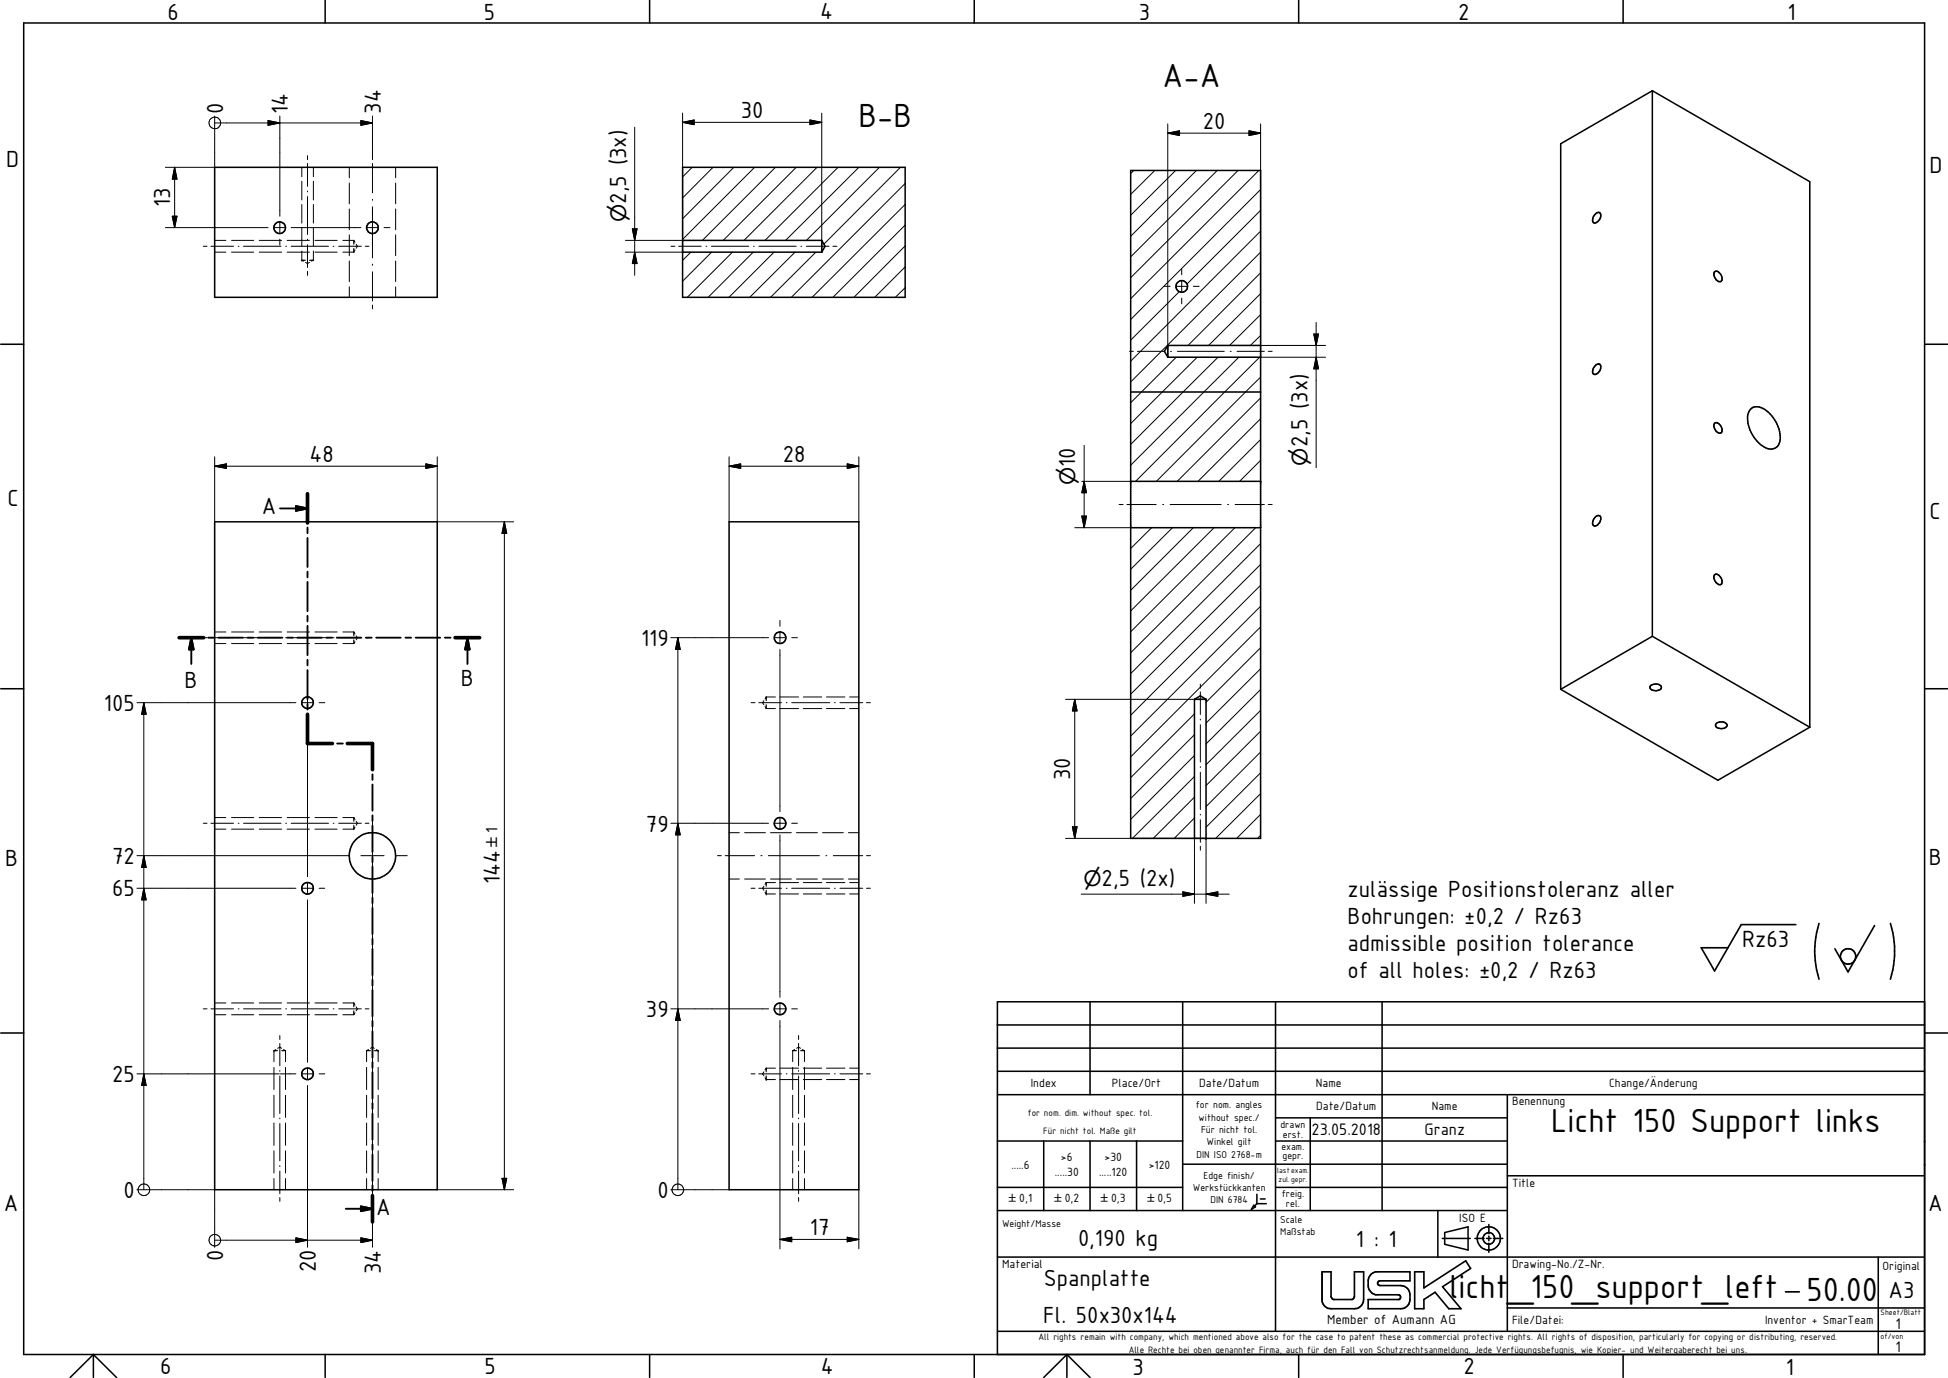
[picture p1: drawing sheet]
<svg xmlns="http://www.w3.org/2000/svg" width="420mm" height="297mm" viewBox="0 0 420 297" stroke-linecap="round" stroke-linejoin="round" font-family="sans-serif">
<g fill="none" stroke="#000" stroke-width=".22">
<path d="M37.7 36.1l.5 2.5h-1zM37.7 36.1v13M46.3 25v11.1h-10.6M46.3 26.5h34M57.8 26l2.6 .5-2.6 .5zM60.4 25v21.6M65.1 36.1v2M65.1 39.1v4M66.3 33.6v.8M66.3 35.2v5M67.6 36.1v2M67.6 39.1v4"/>
<path d="M75.3 36.1v2.2M75.3 39.5v4.4M77.8 26l2.5 .5-2.5 .5zM80.3 25v9.4M80.3 35.2v6.4M85.3 36.1v2.2M85.3 39.5v4.4M136.9 27.4v32M147.2 26.4l2.5-.5v1zM147.2 24.4v27.4h-12.3M147.2 26.4h30M149.3 36.1l-2.1 2"/>
<path d="M153.8 36.1l-6.6 6.6M158.3 36.1l-11.1 11.1M162.8 36.1l-15.6 15.5M167.2 36.1l-15.7 15.7M171.7 36.1l-15.7 15.7M174.7 25.9l2.5 .5-2.5 .5zM176.2 36.1l-15.7 15.7M177.2 24.4v27.4M180.8 36.1l-15.8 15.7M185.2 36.1l-15.8 15.7M189.7 36.1l-15.8 15.7M194.2 36.1l-16.5 16.5"/>
<path d="M195.2 39.5l-24.5 24.6M244.5 36.7l-.6 .7M249.1 36.7l-5.2 5.2M251.9 28.7l2.5-.5v1zM251.9 28.7h20M251.9 26.7v34.9M253.6 36.7l-9.7 9.7M258.1 36.7l-14.2 14.2M262.5 36.7l-18.6 18.7M267 36.7l-23.1 23.2M269.4 28.2l2.5 .5-2.5 .5zM271.5 36.7l-27.6 27.7"/>
<path d="M271.9 26.7v47.8h14M35.7 49.1h22.1M37.2 46.6h1l-.5 2.5zM43.8 53.1h.9M45.5 53.1h4.9M46.3 51.8h2.4M46.3 54.4h2.4M49.9 51.8h4.8M49.9 54.4h4.8M51.4 53.1h.2M52.5 53.1h8.1M55.9 51.8h4.8"/>
<path d="M55.9 54.4h4.8M59.1 49.1h2.5M60.4 47.8v2.5M60.4 51.6v1.2M61.6 53.1h.2M61.9 51.8h4.8M61.9 54.4h4.8M62.8 53.1h8.1M62.8 49.1h3.4M65.1 56.1h.1M65.1 56.1h.8M65.1 56.1l.4 .2"/>
<path d="M65.1 44.1v4M65.1 49.1v4M65.1 54.1v2M65.9 56.6l.4 .2 .4-.2M66.3 41.2v.2M66.3 42.4v8.1M66.3 51.6v.1M66.3 52.7v5M66.3 58.5v.9M66.5 49.1h11.3M66.7 56.1h.9M67.6 56.1l-.4 .2"/>
<path d="M67.6 44.1v4M67.6 49.1v4M67.6 54.1v2M67.9 51.8h4.8M67.9 54.4h4.8M71.9 53.1h.1M73.1 53.1h4.8M73.9 51.8h2.4M73.9 54.4h2.4M75.3 45v4.5M75.3 50.6v4.5M75.3 56.3v4.4"/>
<path d="M76.3 51.8v.9M76.3 53.5v.9M76.3 51.8l.3 .4M76.6 53.9l-.3 .5M76.8 52.7l.3 .4-.3 .4M78.8 53.1h.8M79.1 49.1h2.5M80.3 43v.2M80.3 44.6v11M80.3 56.9v.3M80.3 58.6v6.3M82.8 49.1h1.3"/>
<path d="M85.3 45v4.5M85.3 50.6v4.5M85.3 56.3v4.4M134.9 54.4h12.3M136.4 49.3h1l-.5 2.5zM136.9 54.4l.5 2.4h-1zM144.7 53.1h.9M146.4 53.1h4.8M149 54.4l-1.8 1.7M152.3 53.1h.1M153.4 53.1h8.1M153.5 54.4l-6.3 6.2"/>
<path d="M158 54.4l-9.8 9.7M162.5 54.4l-9.8 9.7M162.5 53.1h.2M163.7 53.1h8M167 54.4l-9.8 9.7M171.5 54.4l-9.8 9.7M172.8 53.1h.1M173.9 53.1h4.9M176 54.4l-9.8 9.7M179.7 53.1h.8M195.2 57.5l-6.5 6.6M195.2 53l-11 11.1"/>
<path d="M195.2 48.5l-15.5 15.6M195.2 44.1l-20 20M254.9 58v1.2M271.9 58.8l-15.7 15.7M271.9 54.4l-28 27.9M271.9 49.8l-28 28.1M271.9 45.3l-15.9 15.9M271.9 40.9l-28 28M75.3 61.8v2.3M80.3 65.7v.9M85.3 61.8v2.3M195.2 62l-2.1 2.1"/>
<path d="M243.6 75.7h.9M245.3 75.7h5.9M251.2 61.7h1.2M251.9 61.8v12.7M252.5 75.7h.2M253.6 61.7h2.5M253.7 77l-9.8 9.8M253.9 75.7h10.2M254.4 62.9l-10.5 10.4M254.9 60.5v2.5M254.9 64.3v1.2M257.4 61.7h1.2"/>
<path d="M258.2 77l-14.3 14.3M262.7 77l-18.8 18.8M265.3 75.7h.2M266.8 75.7h5.9M267.2 77l-23.3 23.3M271.7 77l-26.8 26.8M271.9 72.3l-2.2 2.2M271.9 67.8l-6.7 6.7M271.9 63.3l-11.2 11.2M271.9 77h14M273.5 75.7h.9M283.4 72h1l-.5 2.5z"/>
<path d="M283.9 77l.5 2.5h-1zM283.9 69.5v31.3M46.3 98.5v14M91.9 100l2.4 .5-2.4 .5zM94.3 98.5v14h16.5M157.3 98.5v14M182.7 100l2.5 .5-2.5 .5zM185.2 98.5v14M233.8 96v17.7M271.9 81.3l-22.5 22.5M271.9 99.2l-4.5 4.6M271.9 94.7l-9 9.1"/>
<path d="M271.9 90.3l-13.5 13.5M271.9 85.8l-18 18M46.3 100.5l2.5-.5v1zM46.3 100.5h48M108.8 112.5l.5 2.5h-1zM108.8 112.5v144M157.3 100.5l2.5-.5v1zM157.3 100.5h27.9M231.8 113.7h12.1M233.3 111.3h1l-.5 2.4zM233.3 103.8h10.6M233.8 103.8l.5 2.4h-1z"/>
<path d="M241.4 108.8h.8M243.1 108.8h6.3M248.4 113.7l-4.5 4.5M250.8 108.8h.2M252.4 108.8h11M252.9 113.7l-9 9M257.4 113.7l-13.5 13.6M261.9 113.7l-18 18M264.8 108.8h.2M266.3 113.7l-22.4 22.5M266.4 108.8h6.3M270.8 113.7l-26.9 27"/>
<path d="M271.9 117.2l-28 28M271.9 103.7v.1M273.5 108.8h.9M43.8 137.5h.9M45.5 137.5h4.9M46.3 136.2h2.4M46.3 138.7h2.4M49.9 136.2h4.8M49.9 138.7h4.8M51.4 137.5h.2M52.5 137.5h8.1M55.9 136.2h4.8"/>
<path d="M55.9 138.7h4.8M61.6 137.5h.2M61.9 136.2h4.8M61.9 138.7h4.8M62.8 137.5h8.1M67.9 136.2h4.8M67.9 138.7h4.8M71.9 137.5h.1M73.1 137.5h4.8M73.9 136.2h2.4M73.9 138.7h2.4M76.3 136.2v.9"/>
<path d="M76.3 137.9v.8M76.3 136.2l.3 .5M76.6 138.3l-.3 .4M76.8 137.1l.3 .4-.3 .4M78.8 137.5h.8M144.7 137.5h21.1M146.2 137.5l.5 2.5h-1zM146.2 137.5v119M167 137.5h2.5M168.2 133.7v1.3M168.2 136.2v2.5M168.2 140v11.4"/>
<path d="M170.8 137.5h1.2M271.9 139.6l-11.8 11.8M271.9 135.1l-28 28.1M271.9 130.7l-28 28M271.9 126.2l-28 28M271.9 121.7l-28 27.9M29.5 151.5h34.3M31 151.5l.5 2.5h-.9zM31 151.5v105M65.1 151.5h2.5M66.3 147.7v1.3M66.3 150.2v2.5"/>
<path d="M66.3 154v23.4M68.8 151.5h1.3M162 151.5h.8M163.6 151.5h5M164.7 151l-.2 .5 .2 .4M165 152.3l.3 .4M165.3 150.2h.1M165.3 150.2v.8M165.3 151.9v.8M165.3 150.2l-.3 .5M165.3 152.7h1.9M165.3 150.2h1.9"/>
<path d="M168.2 152.7h4M168.2 150.2h4M168.2 151.6v23.4M169.6 151.5h.1M170.8 151.5h8.2M173.3 152.7h3.9M173.3 150.2h3.9M178.3 152.7h3.9M178.3 150.2h3.9M180 151.5h.2M181.2 151.5h4.9M183.2 152.7h2"/>
<path d="M183.2 150.2h2M186.9 151.5h.8M229.8 150.7h27.8M231.8 150.7l.5 2.5h-1zM231.8 150.7v30M257.6 158.4l-13.7 13.7M257.6 153.9l-13.7 13.7M258.9 147.5v.8M258.9 149.1v4.9M258.9 155v.2M258.9 156.2v8.1M271.9 157.6l-11.8 11.7"/>
<path d="M271.9 153.1l-11.8 11.7M271.9 148.6l-11.8 11.8M271.9 144.1l-11.8 11.8M43.8 177.5h.9M45.5 177.5h4.9M46.3 176.2h2.4M46.3 178.7h2.4M49.9 176.2h4.8M49.9 178.7h4.8M51.4 177.5h.2M52.5 177.5h8.1M55.9 176.2h4.8"/>
<path d="M55.9 178.7h4.8M61.6 177.5h.2M61.9 176.2h4.8M61.9 178.7h4.8M62.8 177.5h8.1M66.3 177.6v11.4M67.9 176.2h4.8M67.9 178.7h4.8M71.9 177.5h.1M73.1 177.5h4.8M73.9 176.2h2.4M73.9 178.7h2.4"/>
<path d="M76.3 176.2v.8M76.3 177.9v.8M76.3 176.2l.3 .5M76.6 178.3l-.3 .4M76.8 177l.3 .5-.3 .4M78.8 177.5h.8M80.3 177v2.5M144.7 177.5h21.1M146.2 177.5l.5 2.5h-1zM157.3 179.5h2.2M160.6 179.5h4.5M166.2 179.5h4.5"/>
<path d="M167 177.5h2.5M168.2 176.2v2.5M168.2 180v4.4M170.8 177.5h1.2M171.8 179.5h4.5M177.4 179.5h4.5M183 179.5h2.2M231.3 178.2h1l-.5 2.5zM257.6 176.3l-4.3 4.4M257.6 171.8l-8.9 8.9M257.6 167.4l-13.3 13.3M257.6 162.9l-13.7 13.7"/>
<path d="M258.9 165.3v.1M258.9 166.5v8M258.9 175.5v.2M258.9 176.7v4.9M271.9 175.6l-5.2 5.1M271.9 171.1l-9.7 9.6M271.9 166.6l-11.8 11.7M271.9 162.1l-11.8 11.8M29.5 191.5h34.3M29.5 184.4h45.8M31 191.5l.5 2.5h-.9zM31 184.4l.5 2.6h-.9z"/>
<path d="M65.1 191.5h2.5M66.3 190.2v2.5M66.3 194v23.4M68.8 191.5h1.3M77.8 184.4h5M80.3 182v5M80.3 189.5v79.4M85.3 184.4h2.5M154.8 184.4h.8M156.4 184.4h6.4M157.3 189.5h2.2M160.6 189.5h4.5"/>
<path d="M162 191.5h.8M163.6 191.5h5M164.1 184.4h.3M164.7 191.1l-.2 .4 .2 .4M165 192.3l.3 .4M165.3 192.7h.1M165.3 190.2h.1M165.3 190.2v.9M165.3 191.9v.8M165.3 190.2l-.3 .4M165.3 192.7h1.9M165.3 190.2h1.9"/>
<path d="M165.7 184.4h11M166.2 189.5h4.5M168.2 192.7h4M168.2 190.2h4M168.2 184.6v6.8M168.2 191.6v23.4M169.6 191.5h.1M170.8 191.5h8.2M171.8 189.5h4.5M173.3 192.7h3.9M173.3 190.2h3.9M177.4 189.5h4.5"/>
<path d="M178.1 184.4h.2M178.3 192.7h3.9M178.3 190.2h3.9M179.7 184.4h6.4M180 191.5h.2M181.2 191.5h4.9M183 189.5h2.2M183.2 192.7h2M183.2 190.2h2M186.9 191.5h.8M186.9 184.4h.8M229.8 180.7h27.8v14"/>
<path d="M233.2 192.7h31.9M255.1 192.2l2.5 .5-2.5 .5zM258.9 182.4v.9M260.1 192.7l2.6-.5v1zM260.1 180.7v14M271.9 180l-.7 .7M43.8 217.5h.9M45.5 217.5h4.9M46.3 216.2h2.4M46.3 218.7h2.4M49.9 216.2h4.8M49.9 218.7h4.8"/>
<path d="M51.4 217.5h.2M52.5 217.5h8.1M55.9 216.2h4.8M55.9 218.7h4.8M61.6 217.5h.2M61.9 216.2h4.8M61.9 218.7h4.8M62.8 217.5h8.1M66.3 217.6v11.4M67.9 216.2h4.8M67.9 218.7h4.8M71.9 217.5h.1"/>
<path d="M73.1 217.5h4.8M73.9 216.2h2.4M73.9 218.7h2.4M76.3 216.2v.8M76.3 217.9v.8M76.3 216.2l.3 .5M76.6 218.3l-.3 .4M76.8 217l.3 .5-.3 .4M78.8 217.5h.8M144.7 217.5h21.1M146.2 217.5l.5 2.5h-1zM167 217.5h2.5"/>
<path d="M168.2 216.2v2.5M168.2 220v11.4M170.8 217.5h1.2M29.5 231.5h30.7M31 231.5l.5 2.5h-.9zM59.1 226.5h.1M59.1 226.5h.8M59.1 226.5v2.4M59.1 230.1v4.8M59.1 236.1v4.8M59.5 226.2l-.4 .3M59.9 226l.5-.3 .3 .3"/>
<path d="M60.4 223.2v.9M60.4 224.9v4.8M60.4 230.8v.1M60.4 231.9v8.1M60.4 231.5h3.4M60.7 226.5h.9M61.2 226.2l.4 .3M61.6 226.5v2.4M61.6 230.1v4.8M61.6 236.1v4.8M65.1 231.5h2.5M66.3 230.3v2.4"/>
<path d="M66.3 234v34.9M68.8 231.5h1.3M79.1 226.5h.8M79.1 226.5v2.4M79.1 230.1v4.8M79.1 236.1v4.8M79.5 226.2l-.4 .3M79.9 226l.4-.3 .4 .3M80.7 226.5h.9M81.2 226.2l.4 .3M81.6 226.5h.1M81.6 226.5v2.4"/>
<path d="M81.6 230.1v4.8M81.6 236.1v4.8M162 231.5h.8M163.6 231.5h5M164.7 231.1l-.2 .4 .2 .4M165 232.3l.3 .4M165.3 232.7h.1M165.3 230.3h.1M165.3 230.3v.8M165.3 231.9v.8M165.3 230.3l-.3 .3M165.3 232.7h1.9"/>
<path d="M165.3 230.3h1.9M168.2 232.7h4M168.2 230.3h4M168.2 231.6v37.6M169.6 231.5h.1M170.8 231.5h8.2M171 226.5h.8M171 226.5v2.4M171 230.1v4.8M171 236.1v4.8M171.4 226.2l-.4 .3M171.8 226l.4-.3 .5 .3"/>
<path d="M172.2 223.2v.9M172.2 224.9v4.8M172.2 230.8v.1M172.2 231.9v8.1M172.7 226.5h.8M173 226.2l.5 .3M173.3 232.7h3.9M173.3 230.3h3.9M173.5 226.5v2.4M173.5 230.1v4.8M173.5 236.1v4.8M178.3 232.7h3.9"/>
<path d="M178.3 230.3h3.9M180 231.5h.2M181.2 231.5h4.9M183.2 232.7h2M183.2 230.3h2M186.9 231.5h.8M29.5 256.5h16.8v12.4M59.1 242.1v4.8M59.1 248.1v4.8M59.1 254v2.5M60.4 241v.2M60.4 242.2v8"/>
<path d="M60.4 251.2v.3M60.4 252.4v4.9M60.4 258.1v.9M61.6 242.1v4.8M61.6 248.1v4.8M61.6 254v2.5M79.1 242.1v4.8M79.1 248.1v4.8M79.1 254v2.5M81.6 242.1v4.8M81.6 248.1v4.8M81.6 254v2.5"/>
<path d="M94.3 256.5h16.5M108.3 254h1l-.5 2.5zM144.7 256.5h12.6M171 242.1v4.8M171 248.1v4.8M171 254v2.5M172.2 241v.2M172.2 242.2v8M172.2 251.2v.3M172.2 252.4v4.9M172.2 258.1v.9M173.5 242.1v4.8"/>
<path d="M173.5 248.1v4.8M173.5 254v2.5M185.2 256.5v12.7M46.3 267.3h34M63.8 266.8l2.5 .5-2.5 .5zM77.8 266.8l2.5 .5-2.5 .5zM168.2 267.2l2.6-.5v1zM168.2 267.2h17M182.7 266.7l2.5 .5-2.5 .5z"/>
<circle cx="46.3" cy="26.5" r="1.25"/>
<circle cx="31" cy="256.5" r="1.25"/>
<circle cx="146.2" cy="256.5" r="1.26"/>
<circle cx="46.3" cy="267.3" r="1.24"/>
</g>
<g fill="none" stroke="#000" stroke-width=".33">
<path d="M70.1 0v5M140.1 0v5M210.1 0v5M280.1 0v5M350.1 0v5M5.1 5h410v287h-410zM356.4 19.6l33.9 19.6v117.6M356.4 19.6l-19.8 11.4v117.6M356.4 19.6v117.6M46.3 36.1h48v28h-48zM147.2 36.1h48v28h-48zM243.9 36.7h28v144h-28z"/>
<path d="M147.2 51.8h30M147.2 54.4h30M177.2 51.8l.8 1.3-.8 1.3M177.2 51.8v2.6M343.9 46.3a.84 .84 0 0 1 1.2-.4 1.49 1.49 0 0 1-1.4 2.1 1.43 1.43 0 0 1 .2-1.7zM369.8 58.6l.1-.1a1.48 1.48 0 0 1 1.4 2.1 1.39 1.39 0 0 1-1.4-.5 1.39 1.39 0 0 1-.1-1.5zM.2 74.2h4.9M251.9 77h20M251.9 74.5l-.7 1.2 .7 1.3M251.9 74.5h20M251.9 74.5v2.5M344.1 78.8l.4-.3h.5a1.4 1.4 0 0 1 0 1.5 1.4 1.4 0 0 1-1.3 .6 1.47 1.47 0 0 1 .4-1.8z"/>
<path d="M415.1 74.2h5M243.9 84.5h28M369.8 91.2a1.17 1.17 0 0 1 1.6 1.1v.7a.78 .78 0 0 1-.8 .3 .78 .78 0 0 1-.6-.5l-.4-1zM377.6 88.2a2.31 2.31 0 0 1 3 .1 7.4 7.4 0 0 1 3.3 6.9 2.1 2.1 0 0 1-3.5 1.1 7.1 7.1 0 0 1-3.3-7.2zM46.3 112.5h48v144h-48zM157.3 112.5h27.9v144h-27.9zM243.9 113.7h28M243.9 103.8h28M344.1 111.4a.62 .62 0 0 1 .6-.3 .62 .62 0 0 1 .6 .4 1.36 1.36 0 0 1-1.6 1.8l-.2-.5 .1-.4zM356.4 137.2l33.9 19.6M356.4 137.2l-19.8 11.4M369.8 123.9l.1-.1a1.47 1.47 0 0 1 1.4 2.1 1.42 1.42 0 0 1-1.7-1.4z"/>
<path d="M.2 148.5h4.9M257.6 150.7v30M257.6 150.7l1.3-.7 1.2 .7M257.6 150.7h2.5M260.1 150.7v30M336.6 148.6l33.9 19.6 19.8-11.4M356.1 147.7a1.39 1.39 0 0 1 2.2 .6 1.52 1.52 0 0 1-2.4 0v-.3zM370.2 156a1.49 1.49 0 0 1 2.3 .4 1.57 1.57 0 0 1-2.5 .1zM415.1 148.5h5M235.1 215.9v20.1M255.1 215.9v45M275.1 215.9v71.1"/>
<path d="M298.1 215.9v45M415.1 215.9h-200v76.1M.2 222.7h4.9M215.1 220.9h200M215.1 225.9h200M215.1 230.9h200M215.1 236h200M325.1 236v51M415.1 222.7h5M215.1 246h40M215.1 255.9h40M225.1 246v14.9"/>
<path d="M235.1 246v14.9M245.1 246v14.9M255.1 251h70M270.4 259.8l.4 .3-.9 .6zM271.1 259.5h2M271.1 257.4v2.1M271.1 259.5l-.5 .5M271.9 258.4h1M275.1 246h50M275.1 241h50M275.1 255.9h50M282.6 241v19.9"/>
<path d="M325.1 253.4h90M215.1 271h200M215.1 260.9h110M310.1 260.9v10.1M311.1 267h6M311.6 265.7l5-1.2v5l-5-1.3zM318.1 267h2M320.6 267h1M321.1 263.9v2M321.1 266.4v1.1M321.1 268v2M322.1 267h2"/>
<path d="M405.1 271v21M20.1 292l5 4.9M20.1 292l-5 4.9M20.1 292v4.9M70.1 292v4.9M140.1 292v4.9M210.1 292v4.9M215.1 287h200M230.1 292l5 4.9M230.1 292l-5 4.9M230.1 292v4.9M280.1 292v4.9"/>
<path d="M325.1 281.9h90M350.1 292v4.9"/>
<circle cx="60.3" cy="49.1" r="1.25"/>
<circle cx="80.4" cy="49.1" r="1.25"/>
<circle cx="254.9" cy="61.7" r="1.25"/>
<circle cx="168.2" cy="137.5" r="1.26"/>
<circle cx="66.3" cy="151.5" r="1.24"/>
<circle cx="168.2" cy="177.5" r="1.25"/>
<circle cx="66.3" cy="191.5" r="1.24"/>
<circle cx="80.3" cy="184.5" r="5"/>
<circle cx="168.3" cy="217.5" r="1.25"/>
<circle cx="66.3" cy="231.5" r="1.26"/>
<circle cx="321.1" cy="267" r="2.5"/>
<circle cx="321.1" cy="266.9" r="1.25"/>
</g>
<g fill="#000">
<circle cx="243.9" cy="103.8" r=".16"/>
<circle cx="271.9" cy="103.8" r=".16"/>
<circle cx="260.1" cy="150.7" r=".16"/>
<circle cx="260.1" cy="180.7" r=".16"/>
<circle cx="325.1" cy="255.9" r=".16"/>
<circle cx="415.1" cy="251" r=".18"/>
<circle cx="415.1" cy="246" r=".18"/>
</g>
<g fill="none" stroke="#000" stroke-width=".41">
<path d="M60.4 109.6h5.9M63.8 109.1l2.5 .5-2.5 .5zM66.3 106.4v6.3M66.3 113.7v1.2M66.3 116v6.2M38.6 137.5h5.3M41.3 137.5l.5 2.5h-1zM41.3 137.5v5.6M44.9 137.5h1.2M47.1 137.5h5.3M53.4 137.5h1.2M55.6 137.5h5.3"/>
<path d="M61.9 137.5h1.2M64.1 137.5h5.3M66.3 123.2v1.3M66.3 125.4v6.3M66.3 132.8v1.1M66.3 134.9v6.3M70.4 137.5h1.3M72.6 137.5h5.3M78.9 137.5h1.3M81.1 137.5h5.3M87.4 137.5h1.3M89.7 137.5h5.2"/>
<path d="M96 137.5h1.2M98.2 137.5h5.3M100.8 137.5l.5 2.5h-1zM100.8 137.5v5.6M66.3 154v6.3h5.4M66.3 142.2v1.2M66.3 144.4v6.3M66.3 151.8v1.2M72.7 160.3h1.2M74.9 160.3h5.4v5.6M80.3 166.9v1.2M80.3 169.1v5.7"/>
<path d="M80.3 175.8v1.2M80.3 178v5.6M80.3 184.7v1.1M80.3 186.8v5.7M80.3 193.5v1.2M80.3 195.7v5.6M80.3 202.4v1.2M80.3 204.6v5.6M80.3 211.2v1.2M80.3 213.4v5.7M80.3 220.1v1.2M80.3 222.3v5.7"/>
<path d="M80.3 228.9v1.3M80.3 231.1v5.7M80.3 237.8v1.2M80.3 240v5.7M80.3 246.7v1.2M80.3 248.9v5.7M80.3 255.5v1.2M80.3 257.7v5.7M74.6 260.6h5.7M77.8 260.1l2.5 .5-2.5 .5zM285.1 274.2v5.9"/>
</g>
<g fill="none" stroke="#000" stroke-width=".35">
<path d="M387.3 199.3h-11.7l-5.8 10-2.9-5h5.8M392.3 199.1a19.9 19.9 0 0 0 0 12M404.3 199.5l-5.7 10-2.8-5M407.7 199.1a20.2 20.2 0 0 1 0 12M285.1 274.2h2v5.3l.5 .6 4.2-.1 .3-.5v-5.3h2v5.9a2 2 0 0 1-2 2h-5a1.94 1.94 0 0 1-2-2M295.8 274.6l.9-.4h7.4v1.9h-6.5a.51 .51 0 0 0-.5 .5 .51 .51 0 0 0 .5 .5h4.5a2 2 0 0 1 2 2v1a2 2 0 0 1-2 2h-7v-2h6.7a.53 .53 0 0 0 .3-.6 .53 .53 0 0 0-.5-.4h-4.9a2.47 2.47 0 0 1-1.6-3.3l.1-.4zM305.1 274.2h2v3.4l9-5.8 1.1 1.6-6.1 4 4 4.7h-2.6l-3-3.5-2.4 1.5v2h-2zM385.1 278.5h3"/>
<circle cx="398.6" cy="206.2" r="1.66"/>
</g>
<path d="M66.3 106.4v6.3M38.6 137.5h5.3M98.2 137.5h5.3M66.3 154v6.3h5.4M74.9 160.3h5.4v5.6M80.3 257.7v5.7" fill="none" stroke="#000" stroke-width=".78"/>
<g fill="#000">
<path d="M37.7 36.1l.5 2.5h-1zM57.8 26l2.6 .5-2.6 .5zM77.8 26l2.5 .5-2.5 .5zM147.2 26.4l2.5-.5v1zM174.7 25.9l2.5 .5-2.5 .5zM251.9 28.7l2.5-.5v1zM269.4 28.2l2.5 .5-2.5 .5zM37.2 46.6h1l-.5 2.5zM136.4 49.3h1l-.5 2.5zM136.9 54.4l.5 2.4h-1zM283.4 72h1l-.5 2.5zM283.9 77l.5 2.5h-1z"/>
<path d="M46.3 100.5l2.5-.5v1zM157.3 100.5l2.5-.5v1zM63.8 109.1l2.5 .5-2.5 .5zM91.9 100l2.4 .5-2.4 .5zM108.8 112.5l.5 2.5h-1zM182.7 100l2.5 .5-2.5 .5zM233.3 111.3h1l-.5 2.4zM233.8 103.8l.5 2.4h-1zM41.3 137.5l.5 2.5h-1zM100.8 137.5l.5 2.5h-1zM146.2 137.5l.5 2.5h-1zM31 151.5l.5 2.5h-.9z"/>
<path d="M231.8 150.7l.5 2.5h-1zM146.2 177.5l.5 2.5h-1zM231.3 178.2h1l-.5 2.5zM31 191.5l.5 2.5h-.9zM31 184.4l.5 2.6h-.9zM255.1 192.2l2.5 .5-2.5 .5zM260.1 192.7l2.6-.5v1zM146.2 217.5l.5 2.5h-1zM31 231.5l.5 2.5h-.9zM108.3 254h1l-.5 2.5zM63.8 266.8l2.5 .5-2.5 .5zM77.8 260.1l2.5 .5-2.5 .5z"/>
<path d="M77.8 266.8l2.5 .5-2.5 .5zM168.2 267.2l2.6-.5v1zM182.7 266.7l2.5 .5-2.5 .5z"/>
</g>
<g font-size="7.8">
<text x="250.7" y="18.8">A-A</text>
<text x="185.2" y="27.5">B-B</text>
<text x="334.6" y="244">Licht 150 Support links</text>
<text x="312.6" y="279.7">licht_150_support_left</text>
<text x="389.6" y="280.5">50.00</text>
</g>
<g font-size="5.4">
<text x="36.1" y="4.3">6</text>
<text x="104.4" y="4.2">5</text>
<text x="176.9" y="4.1">4</text>
<text x="245.6" y="4.4">3</text>
<text x="314.5" y="4.3">2</text>
<text x="385.6" y="4.3">1</text>
<text x="48.1" y="24.6" transform="rotate(-90 48.1 24.6)">0</text>
<text x="62.1" y="24.6" transform="rotate(-90 62.1 24.6)">14</text>
<text x="82.1" y="24.6" transform="rotate(-90 82.1 24.6)">34</text>
<text x="159.8" y="25.4">30</text>
<text x="259.4" y="27.7">20</text>
<text x="1.3" y="36">D</text>
<text x="416.2" y="37.3">D</text>
<text x="36.7" y="44.7" transform="rotate(-90 36.7 44.7)">13</text>
<text x="135" y="43.9" transform="rotate(-90 135 43.9)">2,5 (3x)</text>
<text x="66.7" y="99.5">48</text>
<text x="168.8" y="99.5">28</text>
<text x="231.9" y="100.7" transform="rotate(-90 231.9 100.7)">10</text>
<text x="282" y="96.4" transform="rotate(-90 282 96.4)">2,5 (3x)</text>
<text x="1.6" y="109">C</text>
<text x="56.5" y="110.7">A</text>
<text x="416.2" y="111.8">C</text>
<text x="138.3" y="139.3">119</text>
<text x="39.8" y="148.3">B</text>
<text x="99.4" y="148">B</text>
<text x="22.4" y="153.2">105</text>
<text x="230.8" y="168.2" transform="rotate(-90 230.8 168.2)">30</text>
<text x="139.3" y="179.2">79</text>
<text x="1.1" y="186.7">B</text>
<text x="24.2" y="186.2">72</text>
<text x="107.8" y="190.6" transform="rotate(-90 107.8 190.6)">144</text>
<text x="237.6" y="190.9">2,5 (2x)</text>
<text x="416" y="186.6">B</text>
<text x="24.2" y="193.2">65</text>
<text x="290.6" y="193.4">zulässige Positionstoleranz aller</text>
<text x="290.6" y="199.3">Bohrungen: ±0,2 / Rz63</text>
<text x="290.6" y="205">admissible position tolerance</text>
<text x="375.8" y="204">Rz63</text>
<text x="290.6" y="210.9">of all holes: ±0,2 / Rz63</text>
<text x="139.3" y="219.2">39</text>
<text x="24.2" y="233.2">25</text>
<text x=".8" y="261.1">A</text>
<text x="26.6" y="258.2">0</text>
<text x="81.1" y="261.9">A</text>
<text x="141.8" y="258.2">0</text>
<text x="415.9" y="261">A</text>
<text x="174.7" y="266.2">17</text>
<text x="232.5" y="268.6">0,190 kg</text>
<text x="292.5" y="268.7">1 : 1</text>
<text x="48.1" y="271.8" transform="rotate(-90 48.1 271.8)">0</text>
<text x="68.1" y="274.2" transform="rotate(-90 68.1 274.2)">20</text>
<text x="82.1" y="274.6" transform="rotate(-90 82.1 274.6)">34</text>
<text x="225.1" y="277.2">Spanplatte</text>
<text x="407.3" y="279.7">A3</text>
<text x="225" y="285.1">Fl. 50x30x144</text>
<text x="34.6" y="296.2">6</text>
<text x="104.5" y="296.2">5</text>
<text x="177" y="296.2">4</text>
<text x="244.3" y="296.3">3</text>
<text x="315.7" y="296.2">2</text>
<text x="385.2" y="296.3">1</text>
</g>
<g font-size="4.6">
<text x="135" y="47.8" transform="rotate(-90 135 47.8)">⌀</text>
<text x="282" y="100.4" transform="rotate(-90 282 100.4)">⌀</text>
<text x="231.9" y="104.6" transform="rotate(-90 231.9 104.6)">⌀</text>
<text x="233.7" y="190.9">⌀</text>
</g>
<g font-size="3.9">
<text x="107.3" y="179.6" transform="rotate(-90 107.3 179.6)">1</text>
<text x="282.9" y="244.7">23.05.2018</text>
<text x="307.2" y="244.7">Granz</text>
</g>
<g font-size="3.6">
<text x="408.8" y="286.5">1</text>
<text x="408.8" y="291.5">1</text>
</g>
<text font-size="3.3" x="107.3" y="182.6" transform="rotate(-90 107.3 182.6)">±</text>
<text font-size="3.1" x="286.2" y="285.5">Member of Aumann AG</text>
<g font-size="2.8">
<text x="222.3" y="234.4">Index</text>
<text x="239.8" y="234.4">Place/Ort</text>
<text x="258.6" y="234.4">Date/Datum</text>
<text x="283.8" y="234.4">Name</text>
<text x="283.9" y="239.4">Date/Datum</text>
<text x="308.8" y="239.4">Name</text>
<text x="326.1" y="238.3">Benennung</text>
<text x="347.1" y="234.4">Change/Änderung</text>
<text x="218.1" y="251.9">.....6</text>
<text x="228.8" y="250.2">&gt;6</text>
<text x="238.2" y="250.2">&gt;30</text>
<text x="247.8" y="251.9">&gt;120</text>
<text x="227.5" y="253.5">.....30</text>
<text x="237.1" y="253.5">.....120</text>
<text x="326.1" y="255.8">Title</text>
<text x="219.8" y="259.2">0,1</text>
<text x="229.6" y="259.2">0,2</text>
<text x="239.6" y="259.2">0,3</text>
<text x="249.6" y="259.2">0,5</text>
<text x="314.7" y="263.4">ISO E</text>
<text x="216.1" y="273.3">Material</text>
<text x="326.1" y="273.3">Drawing-No./Z-Nr.</text>
<text x="406" y="273.9">Original</text>
<text x="326.1" y="285.4">File/Datei:</text>
<text x="380.7" y="285.4">Inventor + SmarTeam</text>
</g>
<g font-size="2.4">
<text x="217.6" y="259.2">±</text>
<text x="227.4" y="259.2">±</text>
<text x="237.4" y="259.2">±</text>
<text x="247.5" y="259.2">±</text>
</g>
<g font-size="2.3">
<text x="257.9" y="238.9">for nom. angles</text>
<text x="258.5" y="241.6">without spec./</text>
<text x="259.1" y="244.2">Für nicht tol.</text>
<text x="276.2" y="243.2">drawn</text>
<text x="276.7" y="245.2">erst.</text>
<text x="258.1" y="249.6">DIN ISO 2768-m</text>
<text x="260.3" y="246.9">Winkel gilt</text>
<text x="276.4" y="248">exam.</text>
<text x="276.6" y="249.8">gepr.</text>
<text x="257.2" y="256.7">Werkstückkanten</text>
<text x="259.6" y="254">Edge finish/</text>
<text x="276.5" y="258">freig.</text>
<text x="261.1" y="259.4">DIN 6784</text>
<text x="276.1" y="263.7">Scale</text>
<text x="277.4" y="260.2">rel.</text>
<text x="216.1" y="264.5">Weight/Masse</text>
<text x="276.1" y="266.3">Maßstab</text>
</g>
<g font-size="2.2">
<text x="221.7" y="240.5">for nom. dim. without spec. tol.</text>
<text x="225" y="244.3">Für nicht tol. Maße gilt</text>
<text x="224" y="288.9">All rights remain with company, which mentioned above also for the case to patent these as commercial protective rights. All rights of disposition, particularly for copying or distributing, reserved.</text>
<text x="243.4" y="291.5">Alle Rechte bei oben genannter Firma, auch für den Fall von Schutzrechtsanmeldung. Jede Verfügungsbefugnis, wie Kopier- und Weitergaberecht bei uns.</text>
</g>
<g font-size="1.8">
<text x="275.5" y="252.9">lastexam.</text>
<text x="275.8" y="254.9">zul.gepr.</text>
<text x="405.6" y="283.5">Sheet/Blatt</text>
<text x="405.6" y="288.5">of/von</text>
</g>
</svg>
